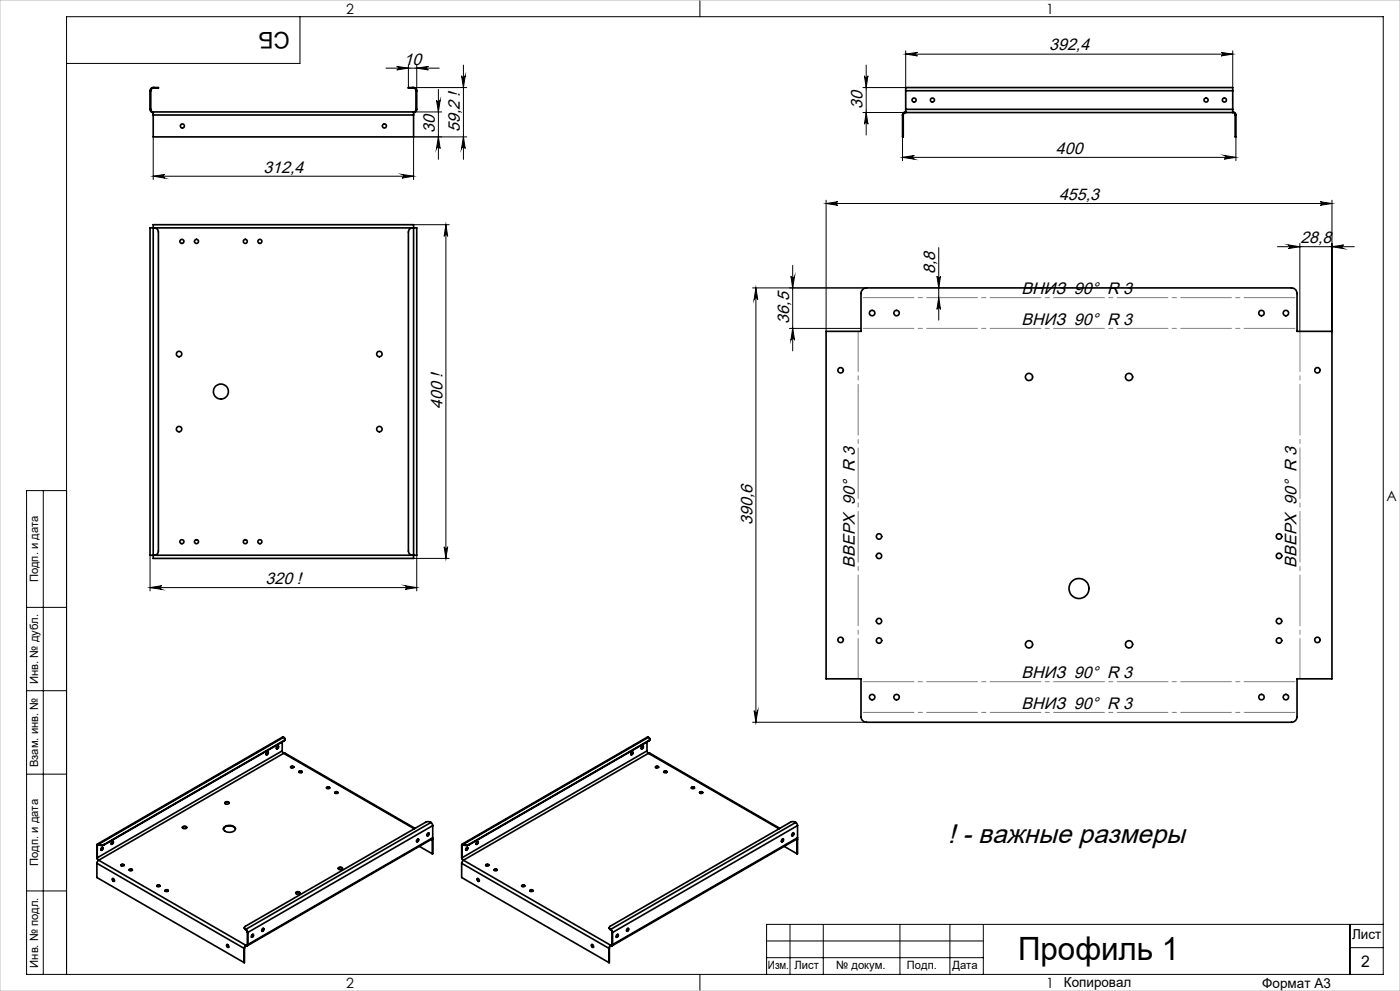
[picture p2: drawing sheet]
<svg xmlns="http://www.w3.org/2000/svg" width="420mm" height="297mm" viewBox="0 0 420 297" stroke-linecap="round" stroke-linejoin="round" font-family="sans-serif">
<g fill="none" stroke="#000" stroke-width=".3">
<path d="M90 5v14h-70M119 19.9l3.5 .5-3.5 .6a.53 .53 0 0 0 .5-.6 .53 .53 0 0 0-.5-.5zM122.5 19.4v6.8M125 19.4v7.8M139 19.5v28.3M210 0v5M259.9 19.5v21M271.7 16.2l3.5-.5a.53 .53 0 0 0-.5 .5 .53 .53 0 0 0 .5 .6zM271.7 15.2v11M271.7 16.2h98.1M366.3 15.7l3.5 .5-3.5 .6a.53 .53 0 0 0 .5-.6 .53 .53 0 0 0-.5-.5zM369.8 15.2v11"/>
<path d="M115.8 20.4h16M124.1 26.2h15.9M124.1 33.5h8.4M125 20.4l3.5-.5a.53 .53 0 0 0-.5 .5 .53 .53 0 0 0 .5 .6zM131 30a.55 .55 0 0 0 .5 .6 .55 .55 0 0 0 .5-.6l-.5 3.5zM131.5 26.8v21M138.5 22.7a.55 .55 0 0 0 .5 .6 .55 .55 0 0 0 .6-.6l-.6 3.5zM258.9 26.2h12.8M258.9 33.7h12.8M259.3 22.7a.53 .53 0 0 0 .6 .6 .53 .53 0 0 0 .5-.6l-.5 3.5zM259.9 33.7l.5 3.5a.53 .53 0 0 0-.5-.5 .53 .53 0 0 0-.6 .5zM46 52.8l3.5-.5a.55 .55 0 0 0-.5 .5 .55 .55 0 0 0 .5 .6z"/>
<path d="M46 41v12.8M46 52.8h78.1M120.6 52.3l3.5 .5-3.5 .6a.55 .55 0 0 0 .5-.6 .55 .55 0 0 0-.5-.5zM131.5 41l.5 3.5a.55 .55 0 0 0-.5-.5 .55 .55 0 0 0-.5 .5zM139 41l.6 3.5a.55 .55 0 0 0-.6-.5 .55 .55 0 0 0-.5 .5zM140 41h-15.9v12.8M270.8 47.2l3.5-.6a.55 .55 0 0 0-.6 .5 .55 .55 0 0 0 .6 .6zM270.8 41v7.2M270.8 47.2h100M367.3 46.6l3.5 .6-3.5 .5a.55 .55 0 0 0 .5-.6 .55 .55 0 0 0-.5-.5zM370.8 41v7.2M124.1 67.3h10.7"/>
<path d="M133.8 67.3l.5 3.5a.53 .53 0 0 0-.5-.5 .53 .53 0 0 0-.6 .5zM133.8 67.3v100.1M237.8 79.5v25.7M247.8 61l3.5-.5a.53 .53 0 0 0-.5 .5 .53 .53 0 0 0 .5 .5zM247.8 60v39.3M247.8 61h151.8M281.6 74.2v21.8M383.3 73.9h23M386.5 73.4l3.5 .5-3.5 .6a.55 .55 0 0 0 .5-.5 .55 .55 0 0 0-.5-.6zM390 73v26.3M396.1 60.5l3.5 .5-3.5 .5a.53 .53 0 0 0 .5-.5 .53 .53 0 0 0-.5-.5zM399.6 60v39.3"/>
<path d="M399.6 73.9l3.5-.5a.55 .55 0 0 0-.5 .6 .55 .55 0 0 0 .5 .5zM225.8 86.3h34.2M226.8 86.3l.5 3.5a.55 .55 0 0 0-.5-.5 .55 .55 0 0 0-.6 .5zM226.8 86.3v130.2M236.8 98.4h21.5M237.3 82.8a.55 .55 0 0 0 .5 .5 .55 .55 0 0 0 .6-.5l-.6 3.5zM237.8 98.4l.6 3.5a.55 .55 0 0 0-.6-.5 .55 .55 0 0 0-.5 .5zM281.1 82.8a.53 .53 0 0 0 .5 .5 .53 .53 0 0 0 .6-.5l-.6 3.5zM281.6 89.2l.6 3.5a.53 .53 0 0 0-.6-.5 .53 .53 0 0 0-.5 .5zM13 147v145M20 147h-12v145h407v-287h-395v287M45 176.1l3.5-.6a.55 .55 0 0 0-.5 .6 .55 .55 0 0 0 .5 .5z"/>
<path d="M45 166.4v10.7M45 176.1h80M121.5 175.5l3.5 .6-3.5 .5a.55 .55 0 0 0 .5-.5 .55 .55 0 0 0-.5-.6zM124.1 167.4h10.7M125 166.4v10.7M133.2 163.9a.53 .53 0 0 0 .6 .5 .53 .53 0 0 0 .5-.5l-.5 3.5zM8 182h12M8 207h12M225.8 216.5h34.2M226.2 213a.55 .55 0 0 0 .6 .5 .55 .55 0 0 0 .5-.5l-.5 3.5zM8 232h12M8 267h12"/>
<path d="M237 277v15M247 277v15M270 277v15M285 277v15M295 277v15M405 277v15M415 277h-185v15M210 292v5M230 282h65M230 287h65M405 284h10"/>
</g>
<path d="M258.3 98.4h130.8M258.3 89.2h130.8M389.1 204.3h-130.8M389.1 213.5h-130.8" fill="none" stroke="#808080" stroke-width=".3" stroke-dasharray="15.2 1.3 1.3 1.3" stroke-dashoffset="-.6"/>
<path d="M390 99.3v104.1M257.4 203.4v-104.1" fill="none" stroke="#808080" stroke-width=".3" stroke-dasharray="15.2 1.3 1.3 1.3" stroke-dashoffset="3.2"/>
<path d="M0 0h420v297h-420z" fill="none" stroke="#c0c0c0" stroke-width=".3"/>
<g fill="#000">
<path d="M125 20.4l3.5-.5a.53 .53 0 0 0-.5 .5 .53 .53 0 0 0 .5 .6zM119 19.9l3.5 .5-3.5 .6a.53 .53 0 0 0 .5-.6 .53 .53 0 0 0-.5-.5zM366.3 15.7l3.5 .5-3.5 .6a.53 .53 0 0 0 .5-.6 .53 .53 0 0 0-.5-.5zM271.7 16.2l3.5-.5a.53 .53 0 0 0-.5 .5 .53 .53 0 0 0 .5 .6zM399.6 73.9l3.5-.5a.55 .55 0 0 0-.5 .6 .55 .55 0 0 0 .5 .5zM386.5 73.4l3.5 .5-3.5 .6a.55 .55 0 0 0 .5-.5 .55 .55 0 0 0-.5-.6zM396.1 60.5l3.5 .5-3.5 .5a.53 .53 0 0 0 .5-.5 .53 .53 0 0 0-.5-.5zM247.8 61l3.5-.5a.53 .53 0 0 0-.5 .5 .53 .53 0 0 0 .5 .5z"/>
<path d="M131 30a.55 .55 0 0 0 .5 .6 .55 .55 0 0 0 .5-.6l-.5 3.5zM131.5 41l.5 3.5a.55 .55 0 0 0-.5-.5 .55 .55 0 0 0-.5 .5zM133.8 67.3l.5 3.5a.53 .53 0 0 0-.5-.5 .53 .53 0 0 0-.6 .5zM133.2 163.9a.53 .53 0 0 0 .6 .5 .53 .53 0 0 0 .5-.5l-.5 3.5zM226.8 86.3l.5 3.5a.55 .55 0 0 0-.5-.5 .55 .55 0 0 0-.6 .5zM226.2 213a.55 .55 0 0 0 .6 .5 .55 .55 0 0 0 .5-.5l-.5 3.5z"/>
<path d="M46 52.8l3.5-.5a.55 .55 0 0 0-.5 .5 .55 .55 0 0 0 .5 .6zM120.6 52.3l3.5 .5-3.5 .6a.55 .55 0 0 0 .5-.6 .55 .55 0 0 0-.5-.5zM45 176.1l3.5-.6a.55 .55 0 0 0-.5 .6 .55 .55 0 0 0 .5 .5zM121.5 175.5l3.5 .6-3.5 .5a.55 .55 0 0 0 .5-.5 .55 .55 0 0 0-.5-.6z"/>
<path d="M139 41l.6 3.5a.55 .55 0 0 0-.6-.5 .55 .55 0 0 0-.5 .5zM138.5 22.7a.55 .55 0 0 0 .5 .6 .55 .55 0 0 0 .6-.6l-.6 3.5zM259.9 33.7l.5 3.5a.53 .53 0 0 0-.5-.5 .53 .53 0 0 0-.6 .5zM259.3 22.7a.53 .53 0 0 0 .6 .6 .53 .53 0 0 0 .5-.6l-.5 3.5zM281.6 89.2l.6 3.5a.53 .53 0 0 0-.6-.5 .53 .53 0 0 0-.5 .5zM281.1 82.8a.53 .53 0 0 0 .5 .5 .53 .53 0 0 0 .6-.5l-.6 3.5zM237.8 98.4l.6 3.5a.55 .55 0 0 0-.6-.5 .55 .55 0 0 0-.5 .5zM237.3 82.8a.55 .55 0 0 0 .5 .5 .55 .55 0 0 0 .6-.5l-.6 3.5z"/>
<path d="M270.8 47.2l3.5-.6a.55 .55 0 0 0-.6 .5 .55 .55 0 0 0 .6 .6zM367.3 46.6l3.5 .6-3.5 .5a.55 .55 0 0 0 .5-.6 .55 .55 0 0 0-.5-.5z"/>
</g>
<g fill="none" stroke="#000" stroke-width=".5">
<path d="M45 32.8a.96 .96 0 0 0 1 .9M45 32.8h.2M45 27.2h.2M45 27.2v5.6M45.2 32.8l.1 .4 .7 .3M45.2 27.2v5.6M46 33.5v1M46 26.2a.96 .96 0 0 0-1 1M46 26.4l-.7 .4-.1 .4M46 34.5v6.5h78.1v-6.5M46 26.2v.2M46 34.5h78.1"/>
<path d="M46 33.5h78.1M46 26.4h.3M46 26.2h.3M46.3 26.2h1.2v.2h-1.2M46.3 26.2v.2M123.8 26.2h-1.3v.2h1.3M123.8 26.2v.2M123.8 26.4h.3M123.8 26.2h.3M124.1 33.5v1M124.1 26.4l.6 .4 .1 .4M124.1 26.2a.96 .96 0 0 1 .9 1"/>
<path d="M124.1 26.2v.2M124.8 32.8l-.1 .4-.6 .3M124.8 32.8h.2M124.8 27.2v5.6M124.8 27.2h.2M125 32.8a.96 .96 0 0 1-.9 .9M125 27.2v5.6M270.8 34.5v6.5h.2v-6.5M270.8 34.5h.2M271.7 32.8v.9M271.7 27.2v-1h98.1v1M271.7 33.5a.9 .9 0 0 0-.9 1"/>
<path d="M271.7 33.7l-.5 .2-.2 .6M271.7 32.8h98.1M271.7 27.2h98.1M271.7 33.7h98.1M271.7 27.2v5.6M369.8 32.8v.9M369.8 33.7l.5 .2 .3 .6M369.8 33.5a.9 .9 0 0 1 1 1M369.8 27.2v5.6M370.6 34.5v6.5h.2v-6.5M370.6 34.5h.2M46 68.3h-1v98.1h1"/>
<path d="M46 68.3v-1h78.1v1M46 68.3v98.1M46 68.3h78.1M46.3 68.3a1.21 1.21 0 0 1 1.2 1.2v95.6a1.26 1.26 0 0 1-1.2 1.3M123.8 68.3a1.21 1.21 0 0 0-1.3 1.2v95.6a1.26 1.26 0 0 0 1.3 1.3M124.1 68.3h.9v98.1h-.9M124.1 68.3v98.1M258.8 86.8l.5-.4 .7-.1h127.4a1.69 1.69 0 0 1 1.7 1.6v11.4h10.5v104.1h-10.5v11.4a1.69 1.69 0 0 1-1.7 1.7h-127.4a1.69 1.69 0 0 1-1.7-1.7v-11.4h-10.5v-104.1h10.5v-11.4l.1-.6zM46 166.4v1h78.1v-1M46 166.4h78.1M80 225.5l.3-.1a.45 .45 0 0 1 .1 .5 .45 .45 0 0 1-.6 .2zM80.3 225.4v.5l-.4 .3"/>
<path d="M83.1 223.7l.3-.1a.47 .47 0 0 1 .1 .5 .47 .47 0 0 1-.6 .3zM83.4 223.6v.5l-.4 .3M84.7 225l.4 .8M84.7 225l-55.5 32.1M84.7 222.4v2.6M85.1 221a.48 .48 0 0 1 .4 .4 .48 .48 0 0 1-.2 .5M85.1 221l-.4-.1-55.5 32.1M85.1 225.8l.4-.1 39 22.5M85.1 225.8l-55.5 32M85.1 225.8l39.2 22.6M85.1 221l-55.5 32M85.3 221.9l-54.1 31.2"/>
<path d="M85.3 221.9v.1M85.3 222l-54.1 31.3M85.5 221.5l-.2 .5M87.2 229.9l.5-.2 .5 .2M87.3 229.7a.4 .4 0 0 1 .6-.2 .4 .4 0 0 1 .1 .6 .4 .4 0 0 1-.5 .1 .4 .4 0 0 1-.2-.5zM89.7 231.4l.3-.2 .6 .2M89.8 231.1l.8 .1a.41 .41 0 0 1-.5 .4 .41 .41 0 0 1-.3-.5zM90.2 231.2l.3 .3M90.3 231.2l.3 .3M98 236.2a.58 .58 0 0 1 .9 0M98.1 235.9l.8 .1a.41 .41 0 0 1-.5 .4 .41 .41 0 0 1-.3-.5zM100.4 237.6l.5-.2 .5 .2"/>
<path d="M100.5 237.4a.42 .42 0 0 1 .5-.2 .42 .42 0 0 1 .2 .5l-.5 .1zM189.4 225.5l.3-.1a.45 .45 0 0 1 .1 .5 .45 .45 0 0 1-.5 .2zM189.8 225.4l-.1 .5-.4 .3M192.4 223.9l.4-.3a.47 .47 0 0 1 .1 .5 .47 .47 0 0 1-.5 .3zM192.9 223.6l-.1 .5-.4 .3M194.1 225l.4 .8M194.1 225l-55.5 32.1M194.1 222.4v2.6M194.5 221a.48 .48 0 0 1 .5 .4 .48 .48 0 0 1-.3 .5M194.5 221l-.3-.1-55.5 32.1M194.5 225.8l.4-.1 39 22.5M194.5 225.8l-55.5 32"/>
<path d="M194.5 225.8l39.2 22.6M194.5 221l-55.5 32M194.7 221.9l-54.1 31.2M194.7 221.9v.1M194.7 222l-54.1 31.3M195 221.5l-.3 .5M196.6 229.9l.5-.2 .5 .2M196.8 229.7l.8 .1a.4 .4 0 0 1-.5 .4 .4 .4 0 0 1-.3-.5zM199.1 231.4l.3-.2 .7 .2M199.2 231.1l.8 .1a.39 .39 0 0 1-.4 .4 .39 .39 0 0 1-.4-.5zM199.6 231.2l.3 .3M199.8 231.2l.2 .3"/>
<path d="M207.4 236.2a.58 .58 0 0 1 1 0M207.5 235.9l.8 .1a.39 .39 0 0 1-.4 .4 .39 .39 0 0 1-.4-.5zM209.9 237.6l.5-.2 .4 .2M209.9 237.4a.49 .49 0 0 1 .5-.2 .49 .49 0 0 1 .4 .4 .47 .47 0 0 1-.5 .2 .47 .47 0 0 1-.4-.4zM29.1 257l.4 .8M29.1 258.7l44.1 25.5M29.1 258.7v4.3l44.1 25.5M29.1 253.3v3.7M29.1 253.3l.1 .1M29.1 257l.1 .1M29.2 257.1l.4 .7M29.2 253.4v3.7"/>
<path d="M29.6 257.8l-.5 .9M29.6 253a.32 .32 0 0 0-.4 0 .32 .32 0 0 0-.1 .3M29.6 253.1h-.3l-.1 .3M29.6 257.8l44.2 25.5M29.6 253l.2 .1M29.6 253v.1M29.6 253.1l.2 .2M29.6 253.1l-.4 .3M29.8 253.3l.7 .1 .7-.1M29.8 253.1l.5 .2 .9-.2M29.8 253.1v.2M30.4 254.1l.3-.1a.45 .45 0 0 1 .1 .6 .45 .45 0 0 1-.5 .1z"/>
<path d="M30.8 254l-.1 .5-.4 .3M31.2 253.1v.2M33.4 252.5l.4-.3a.45 .45 0 0 1 .1 .6 .45 .45 0 0 1-.5 .1zM33.9 252.2l-.1 .5-.4 .3M36.3 259.4a.62 .62 0 0 1 1 0M36.3 259.2a.43 .43 0 0 1 .5-.2 .43 .43 0 0 1 .3 .5h-.5zM54.7 248a.88 .88 0 0 1 1.3 0M54.8 247.8a.58 .58 0 0 1 .7-.3 .58 .58 0 0 1 .4 .7 .6 .6 0 0 1-.7 .2 .6 .6 0 0 1-.4-.6zM67 248.5a2.18 2.18 0 0 1 3.6 0M67.4 247.8a2.27 2.27 0 0 1 3.2 .5 2.03 2.03 0 0 1-3.6 .1zM67.5 240.7a.78 .78 0 0 1 1.2 0M67.7 240.3a.54 .54 0 0 1 .6-.1 .54 .54 0 0 1 .3 .7 .58 .58 0 0 1-.7 .1 .58 .58 0 0 1-.3-.6z"/>
<path d="M125.2 251.6l.2-.2a.45 .45 0 0 1 .1 .6 .45 .45 0 0 1-.5 .2zM125.5 251.4l-.1 .6-.4 .2M125.8 253.6l3.9 2.3M128.1 250.3l.2 .1M128.3 249.8l.2-.2a.44 .44 0 0 1 .2 .6 .44 .44 0 0 1-.6 .2zM128.6 249.6l-.1 .6-.4 .2M129.3 246.5l.5 .9M129.3 246.5l-.7-.3-.8 .1-54.2 31.3a.44 .44 0 0 0-.3 .4 .44 .44 0 0 0 .3 .4M129.3 246.5l-55.5 32M129.5 251.5l.2 .1M129.6 251.4l.1 .2M129.6 251.4l-55.4 32.1"/>
<path d="M129.7 251.6v4.3M129.8 251.3v.3M129.8 251.1l-.2 .3M129.8 247.4l-55.5 32.1M129.8 251.1l-55.5 32M129.8 247.4v3.7M129.8 251.6l-.1 4.3M129.8 251.6h-.1M138.5 257l.5 .8M138.5 258.7l44.2 25.5M138.5 258.7v4.3l44.2 25.5M138.5 253.3v3.7"/>
<path d="M138.5 253.3l.1 .1M138.5 257l.1 .1M138.6 257.1l.4 .7M138.6 253.4v3.7M139 257.8l-.5 .9M139 253h-.3l-.2 .3M139 253.1h-.3l-.1 .3M139 257.8l44.2 25.5M139 253l.2 .1M139 253v.1M139 253.1l.2 .2M139 253.1l-.4 .3"/>
<path d="M139.2 253.3l.7 .1 .7-.1M139.2 253.1l.5 .2 .9-.2M139.2 253.1v.2M139.9 254.1l.3-.1a.45 .45 0 0 1 .1 .6 .45 .45 0 0 1-.6 .1zM140.2 254v.5l-.5 .3M140.6 253.1v.2M143 252.3l.3-.1a.41 .41 0 0 1 .1 .6 .41 .41 0 0 1-.6 0zM143.3 252.2l.1 .3-.6 .5M145.7 259.2a.43 .43 0 0 1 .6-.3 .43 .43 0 0 1 .2 .6h-.5zM145.7 259.4a.58 .58 0 0 1 1 0M234.6 251.6l.3-.2a.45 .45 0 0 1 .1 .6 .45 .45 0 0 1-.6 .2zM234.9 251.4a.58 .58 0 0 1-.5 .8"/>
<path d="M235.2 253.6l3.9 2.3M237.5 250.3l.2 .1M237.7 249.8l.3-.2a.45 .45 0 0 1 .1 .6 .45 .45 0 0 1-.6 .2zM238 249.6a.59 .59 0 0 1-.4 .8M238.7 246.5l.6 .9M238.7 246.5l-.7-.3-.7 .1-54.2 31.3a.46 .46 0 0 0-.3 .4 .46 .46 0 0 0 .3 .4M238.7 246.5l-55.5 32M238.9 251.5l.2 .1M239.1 251.4v.2M239.1 251.4l-55.5 32.1M239.1 251.6v4.3M239.2 251.3l.1 .3"/>
<path d="M239.3 251.1l-.2 .3M239.3 247.4l-55.5 32.1M239.3 251.1l-55.5 32M239.3 247.4v3.7M239.3 251.6l-.2 4.3M239.3 251.6h-.2M33.7 263.4a.46 .46 0 0 1 .5 .2 .46 .46 0 0 1-.1 .6l-.3-.3zM33.8 263.3a.58 .58 0 0 0 .5 .8M38.8 260.6a.44 .44 0 0 1 .5-.2 .44 .44 0 0 1 .3 .5l-.5 .1zM38.8 260.8l.4-.2 .5 .2M47.1 265.4a.44 .44 0 0 1 .5-.2 .44 .44 0 0 1 .3 .5h-.7zM47.1 265.6l.2-.2 .7 .2"/>
<path d="M49.5 266.8a.44 .44 0 0 1 .6-.2 .44 .44 0 0 1 .2 .5l-.5 .1zM49.5 267l.5-.2 .5 .2M73.3 278l.3 .5M73.6 278.4l.2 .1M73.6 278.5l.2 .2M73.6 278.4v.1M73.8 278.7l.4 .7M73.8 278.5l.5 1M73.8 278.5v.2M74.2 279.4l.1 .1M74.2 279.4v3.7M74.3 279.5v3.6"/>
<path d="M78.7 278.4l.3-.2a.45 .45 0 0 1 .1 .6 .45 .45 0 0 1-.6 .2zM79 278.2a.59 .59 0 0 1-.4 .8M88.7 267.7a.78 .78 0 0 1 1.3 0M88.8 267.4a.58 .58 0 0 1 .7-.3 .58 .58 0 0 1 .4 .8 .63 .63 0 0 1-.7 .1 .63 .63 0 0 1-.4-.6zM101.5 260.3a.83 .83 0 0 1 1.2 0M101.5 260.1a.57 .57 0 0 1 .8-.3 .57 .57 0 0 1 .3 .7 .61 .61 0 0 1-.7 .1 .61 .61 0 0 1-.4-.5zM143.1 263.4a.46 .46 0 0 1 .6 .2 .46 .46 0 0 1-.1 .6l-.5-.5zM143.3 263.3v.5l.5 .3M148.2 260.8l.5-.2 .5 .2M148.2 260.6a.42 .42 0 0 1 .6-.2 .42 .42 0 0 1 .2 .5l-.5 .1zM156.5 265.6l.3-.2 .6 .2M156.5 265.4a.42 .42 0 0 1 .6-.2 .42 .42 0 0 1 .2 .5h-.7z"/>
<path d="M159 267l.4-.2 .5 .2M159 266.8a.42 .42 0 0 1 .5-.2 .42 .42 0 0 1 .3 .5l-.6 .1zM182.8 278l.3 .5M183.1 278.4l.1 .1M183.1 278.5l.1 .2M183.1 278.4v.1M183.2 278.5l.6 1M183.2 278.7l.5 .7M183.2 278.5v.2M183.7 279.4l.1 .1M183.7 279.4v3.7M183.8 279.5v3.6"/>
<path d="M188.2 278.4l.2-.2a.45 .45 0 0 1 .1 .6 .45 .45 0 0 1-.5 .2zM188.5 278.2a.59 .59 0 0 1-.5 .8M68 283.2a.46 .46 0 0 1 .5 .2 .46 .46 0 0 1-.1 .5l-.3-.2zM68.1 283.1a.59 .59 0 0 0 .5 .8M73.2 284.2v4.3M73.3 284.2h-.1M73.3 284.2l-.1 4.3M73.8 283.3l-.6 .9M73.8 283.4l-.5 .8M73.8 283.3v.1M74.2 283.1l-.1 .2h-.3M74.2 283.1h.1"/>
<path d="M74.2 283.1l-.4 .2M74.3 283.1l-.1 .3h-.4M75.6 280.2l.3-.2a.45 .45 0 0 1 .1 .6 .45 .45 0 0 1-.6 .2zM75.9 280a.58 .58 0 0 1-.5 .8M177.5 283.1a.42 .42 0 0 1 .5 .3 .42 .42 0 0 1-.3 .5l-.3-.4zM177.6 283.1a.58 .58 0 0 0 .4 .8M182.7 284.2v4.3M182.8 284.2l-.1 4.3M182.8 284.2h-.1M183.2 283.3l-.3 .3-.2 .6M183.2 283.4l-.4 .8M183.2 283.3v.1"/>
<path d="M183.7 283.1l-.5 .2M183.7 283.1h.1M183.8 283.1a.32 .32 0 0 1-.2 .4 .32 .32 0 0 1-.4-.1M185 280.2l.3-.2a.45 .45 0 0 1 .1 .6 .45 .45 0 0 1-.5 .2zM185.3 280a.59 .59 0 0 1-.4 .8"/>
<circle cx="54.7" cy="37.8" r=".61"/>
<circle cx="115.3" cy="37.8" r=".61"/>
<circle cx="274.2" cy="30" r=".6"/>
<circle cx="279.7" cy="30" r=".6"/>
<circle cx="361.8" cy="30" r=".61"/>
<circle cx="367.3" cy="30" r=".61"/>
<circle cx="54.6" cy="72.3" r=".6"/>
<circle cx="58.9" cy="72.3" r=".61"/>
<circle cx="73.6" cy="72.3" r=".61"/>
<circle cx="78" cy="72.3" r=".6"/>
<circle cx="261.6" cy="93.8" r=".81"/>
<circle cx="269" cy="93.8" r=".81"/>
<circle cx="378.4" cy="93.8" r=".82"/>
<circle cx="385.8" cy="93.8" r=".81"/>
<circle cx="53.7" cy="106.1" r=".82"/>
<circle cx="66.3" cy="117.3" r="2.25"/>
<circle cx="113.8" cy="106.1" r=".82"/>
<circle cx="252.2" cy="111" r=".82"/>
<circle cx="308.7" cy="113" r="1.08"/>
<circle cx="338.7" cy="113" r="1.09"/>
<circle cx="395.2" cy="111" r=".81"/>
<circle cx="53.7" cy="128.6" r=".81"/>
<circle cx="113.8" cy="128.6" r=".81"/>
<circle cx="54.6" cy="162.3" r=".6"/>
<circle cx="59" cy="162.3" r=".6"/>
<circle cx="73.6" cy="162.3" r=".6"/>
<circle cx="78" cy="162.3" r=".6"/>
<circle cx="263.7" cy="166.6" r=".81"/>
<circle cx="263.7" cy="160.8" r=".81"/>
<circle cx="323.7" cy="176.4" r="3"/>
<circle cx="383.7" cy="166.6" r=".82"/>
<circle cx="383.7" cy="160.8" r=".82"/>
<circle cx="252.2" cy="191.8" r=".82"/>
<circle cx="263.7" cy="186.1" r=".81"/>
<circle cx="263.7" cy="192" r=".81"/>
<circle cx="308.7" cy="193.1" r="1.08"/>
<circle cx="338.7" cy="193.1" r="1.09"/>
<circle cx="383.7" cy="186.1" r=".82"/>
<circle cx="383.7" cy="192" r=".81"/>
<circle cx="395.2" cy="191.8" r=".81"/>
<circle cx="261.6" cy="208.9" r=".81"/>
<circle cx="269" cy="208.9" r=".81"/>
<circle cx="378.4" cy="208.9" r=".82"/>
<circle cx="385.8" cy="208.9" r=".81"/>
</g>
<text font-size="9.6" x="305.4" y="287.8">Профиль 1</text>
<text font-size="8" x="284.4" y="252.7">! - важные размеры</text>
<text font-size="6.9" x="86.9" y="9.4" transform="rotate(-180 86.9 9.4)">СБ</text>
<g font-size="5">
<text x="314.8" y="15.1">392,4</text>
<text x="121.1" y="19.3">10</text>
<text x="258.8" y="32.6" transform="rotate(-90 258.8 32.6)">30</text>
<text x="130.4" y="39.9" transform="rotate(-90 130.4 39.9)">30</text>
<text x="138" y="39.6" transform="rotate(-90 138 39.6)">59,2 !</text>
<text x="316.8" y="46.1">400</text>
<text x="79" y="51.7">312,4</text>
<text x="317.7" y="59.9">455,3</text>
<text x="390.1" y="72.9">28,8</text>
<text x="280.6" y="82.2" transform="rotate(-90 280.6 82.2)">8,8</text>
<text x="306.5" y="88.1">ВНИЗ 90° R 3</text>
<text x="236.8" y="97" transform="rotate(-90 236.8 97)">36,5</text>
<text x="306.5" y="97.3">ВНИЗ 90° R 3</text>
<text x="132.7" y="122.7" transform="rotate(-90 132.7 122.7)">400 !</text>
<text x="225.7" y="157.4" transform="rotate(-90 225.7 157.4)">390,6</text>
<text x="256.4" y="170.1" transform="rotate(-90 256.4 170.1)">ВВЕРХ 90° R 3</text>
<text x="389" y="170.1" transform="rotate(-90 389 170.1)">ВВЕРХ 90° R 3</text>
<text x="79.7" y="175">320 !</text>
<text x="306.5" y="203.2">ВНИЗ 90° R 3</text>
<text x="306.5" y="212.4">ВНИЗ 90° R 3</text>
</g>
<text font-size="4.8" x="408.3" y="289.7">2</text>
<g font-size="4.2">
<text x="103.8" y="4.2">2</text>
<text x="313.8" y="4.2">1</text>
<text x="415.9" y="150.2">A</text>
<text x="103.8" y="296.2">2</text>
<text x="313.8" y="296.2">1</text>
</g>
<g font-size="4.1">
<text x="405.6" y="281.5">Лист</text>
<text x="319.2" y="295.9">Копировал</text>
<text x="378.7" y="296">Формат А3</text>
</g>
<g font-size="3.4">
<text x="11.4" y="174.5" transform="rotate(-90 11.4 174.5)">Подп. и дата</text>
<text x="11.4" y="205" transform="rotate(-90 11.4 205)">Инв. № дубл.</text>
<text x="11.4" y="229.9" transform="rotate(-90 11.4 229.9)">Взам. инв. №</text>
<text x="11.4" y="259.5" transform="rotate(-90 11.4 259.5)">Подп. и дата</text>
<text x="11.4" y="290" transform="rotate(-90 11.4 290)">Инв. № подл.</text>
<text x="230.4" y="290.4">Изм.</text>
<text x="238.3" y="290.4">Лист</text>
<text x="250.9" y="290.4">№ докум.</text>
<text x="272.1" y="290.4">Подп.</text>
<text x="285.7" y="290.5">Дата</text>
</g>
</svg>
